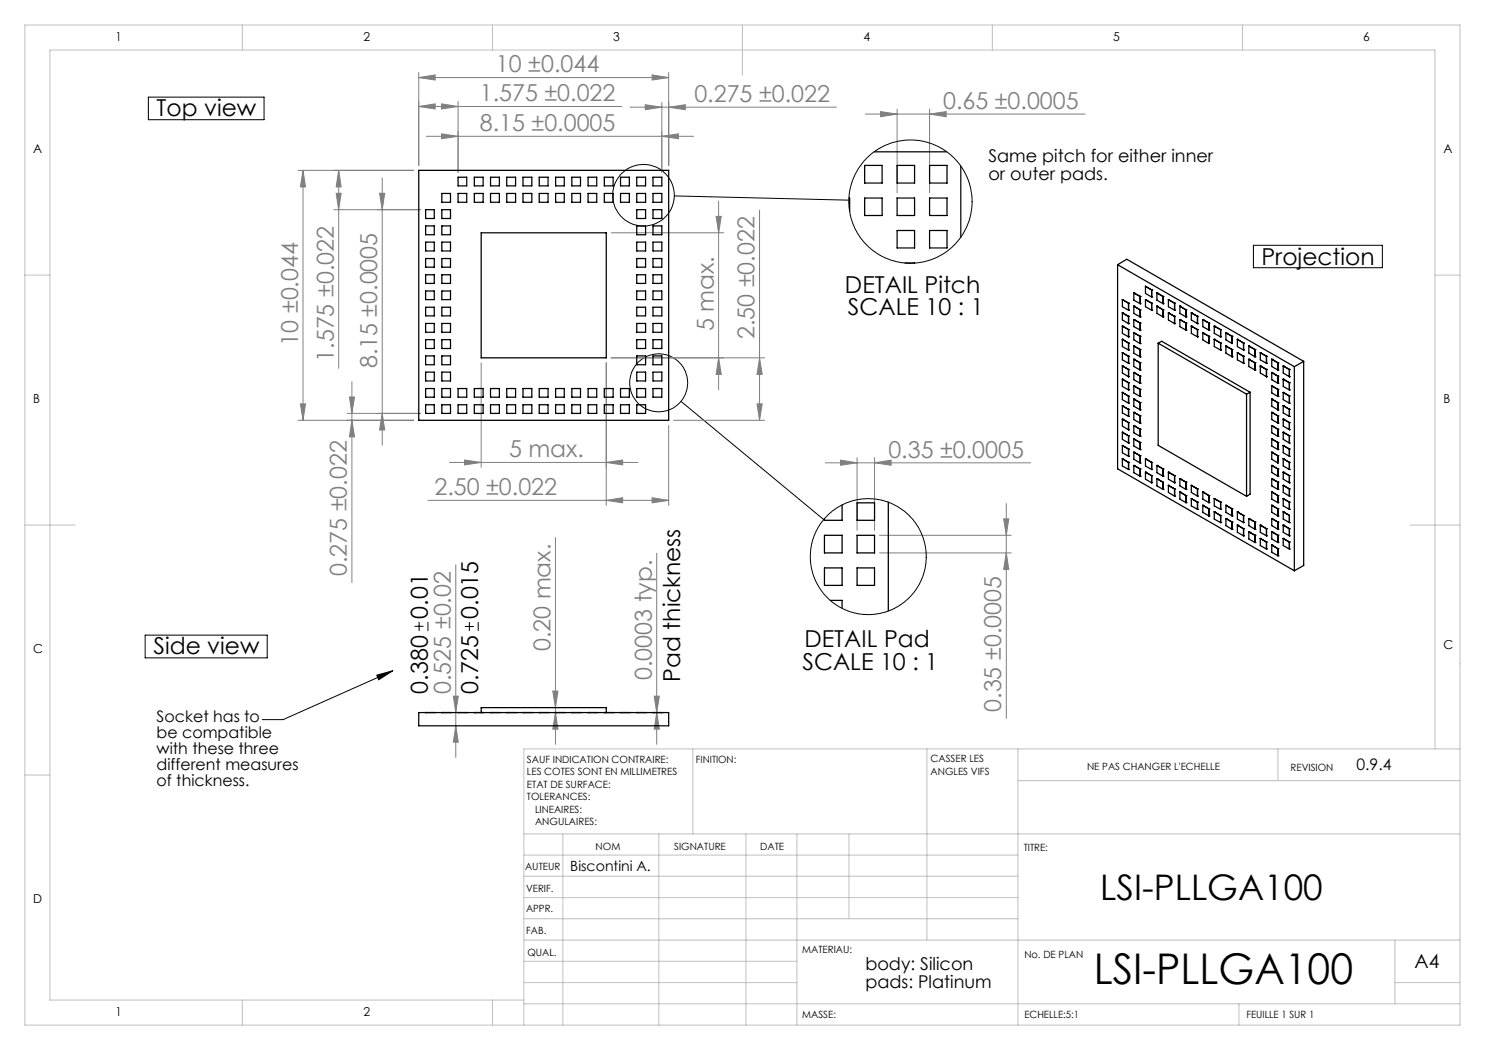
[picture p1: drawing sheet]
<svg xmlns="http://www.w3.org/2000/svg" width="297mm" height="210mm" viewBox="0 0 297 210" stroke-linecap="round" stroke-linejoin="round" font-family="sans-serif">
<g fill="none" stroke="#000" stroke-width=".2">
<path d="M29.7 19.4h23.1v4.5h-23.1zM134.9 39.2l34.9 .8M250.7 49.1h25.8v4.4h-25.8zM136.2 80.3l28.5 23.6M29 127h24.4v4.6h-24.4zM75.4 135l3.2-.8-2.9 1.8zM78.6 134.2l-22 9.7h-4.1M82.9 125.3h1.8M83.8 124.4v1.8M85.6 124.4v1.8M93 125.3h1.8M93.9 124.4v1.8"/>
<path d="M95.6 124.4v1.8"/>
<circle cx="128.7" cy="39.1" r="6.2"/>
<circle cx="131.7" cy="76.6" r="5.8"/>
</g>
<g fill="none" stroke="#808080" stroke-width=".2">
<path d="M83.7 15.5l3.3-.5v1zM83.7 14.5v18.6M83.7 15.5h50M130.4 15l3.3 .5-3.3 .5zM133.7 14.5v18.6M59.6 34.1h23.1M60.6 34.1l.5 3.3h-1zM60.6 34.1v50M67.2 38.7h1l-.5 3.2zM67.7 34.1v39.6M67.7 34.1l.5 3.3h-1zM75.9 38.7h1l-.5 3.2z"/>
<path d="M76.4 35.6v53.4M83.7 21.3l3.3-.5v1zM83.7 21.3h40.7M85.3 27.3h53.4M88.3 26.8l3.3 .5-3.3 .5zM88.3 20.8l3.3 .5-3.3 .5zM91.6 20.3v14.2M126 21.4h41.3M129 20.9l3.4 .5-3.4 .5zM132.4 27.3l3.3-.5v1zM132.4 20.5v14M133.7 21.4l3.4-.5v1z"/>
<path d="M173.1 22.8h43.9M176.1 22.3l3.3 .5-3.3 .5zM179.4 21.8v16.8M185.9 22.8l3.3-.5v1zM185.9 21.8v16.8M66.7 41.9h17.4M122.2 46.6h22.5M143.2 43.3h1.1l-.6 3.3zM143.7 40.2v37.7M151.9 42v42.1M69.9 79.4h1l-.5 3.3zM70.4 76.3v40.2"/>
<path d="M96.2 72.6v20.9M121.2 72.6v28.5M122.2 71.6h30.7M143.7 71.6l.6 3.3h-1.1zM151.9 71.6l.5 3.3h-1zM59.6 84.1h23.1M60.1 80.8h1l-.5 3.3zM69.4 82.7h14.7M70.4 84.1l.5 3.3h-1zM76.4 82.7l.5 3.3h-1zM89.9 92.5h37.7M92.9 92l3.3 .5-3.3 .5z"/>
<path d="M121.2 92.5l3.3-.5v1zM130.4 99.5l3.3 .6-3.3 .5zM133.7 85.1v16M134.7 84.1h18.2M151.4 80.8h1l-.5 3.3zM165.1 92.6h41M168.1 92l3.3 .6-3.3 .5zM171.4 91.5v14.6M174.9 92.6l3.3-.6v1.1zM174.9 91.5v14.6M85.6 100.1h48.1M91.2 113v38.5"/>
<path d="M111.1 107.5v41.4M121.2 100.1l3.3-.6v1.1zM131.3 110.7v38.2M175.9 110.6h26.3M175.9 107.1h26.3M200.7 103.8h1.1l-.5 3.3zM201.3 110.6l.5 3.3h-1.1zM201.3 100.7v43M90.7 139.2h1l-.5 3.3zM110.6 138.2h1l-.5 3.3zM130.8 139.2h1.1l-.6 3.3zM91.2 145.2l.5 3.2h-1z"/>
<path d="M111.1 142.5l.5 3.3h-1zM131.3 142.5l.6 3.3h-1.1zM131.3 142.5h.1"/>
</g>
<g fill="none" stroke="#c0c0c0" stroke-width=".2">
<path d="M5 5h287v200h-287zM48.5 5v5M98.5 5v5M148.5 5v10M198.5 5v5M248.5 5v5M5 55h5M287 55h5M5 105h10M282 105h10M5 155h5M138.6 149.8v17"/>
<path d="M185.4 149.8v38.2M203.6 149.8v55.2M203.6 156.1h88.4M255.6 149.8v6.3M287 149.8v-139.8h-277v190h94.8M292 149.8h-187.2v55.2M104.8 166.8h187.2M104.8 179.5h98.8M104.8 175.3h98.8M104.8 171h98.8M112.6 166.8v38.2M131.8 166.8v38.2"/>
<path d="M149.2 166.8v38.2M159.4 166.8v38.2M169.8 166.8v17M104.8 183.8h98.8M104.8 196.5h54.6M104.8 192.3h54.6M104.8 188h187.2M279 196.5h13M279 188v12.8M48.5 200v5M98.5 200v5M104.8 200.8h187.2"/>
<path d="M247.8 200.8v4.2"/>
</g>
<path d="M75.4 135l3.2-.8-2.9 1.8z" fill="#000"/>
<g fill="#808080">
<path d="M92.9 92l3.3 .5-3.3 .5zM121.2 92.5l3.3-.5v1zM88.3 26.8l3.3 .5-3.3 .5zM132.4 27.3l3.3-.5v1zM168.1 92l3.3 .6-3.3 .5zM174.9 92.6l3.3-.6v1.1zM176.1 22.3l3.3 .5-3.3 .5zM185.9 22.8l3.3-.5v1z"/>
<path d="M83.7 15.5l3.3-.5v1zM130.4 15l3.3 .5-3.3 .5zM121.2 100.1l3.3-.6v1.1zM130.4 99.5l3.3 .6-3.3 .5zM129 20.9l3.4 .5-3.4 .5zM133.7 21.4l3.4-.5v1z"/>
<path d="M131.3 142.5l.6 3.3h-1.1zM130.8 139.2h1.1l-.6 3.3zM143.7 71.6l.6 3.3h-1.1zM143.2 43.3h1.1l-.6 3.3zM201.3 110.6l.5 3.3h-1.1zM200.7 103.8h1.1l-.5 3.3z"/>
<path d="M67.2 38.7h1l-.5 3.2zM67.7 34.1l.5 3.3h-1z"/>
<path d="M90.7 139.2h1l-.5 3.3zM91.2 145.2l.5 3.2h-1zM110.6 138.2h1l-.5 3.3zM111.1 142.5l.5 3.3h-1zM60.6 34.1l.5 3.3h-1zM60.1 80.8h1l-.5 3.3zM151.9 71.6l.5 3.3h-1zM151.4 80.8h1l-.5 3.3zM69.9 79.4h1l-.5 3.3zM70.4 84.1l.5 3.3h-1zM75.9 38.7h1l-.5 3.2zM76.4 82.7l.5 3.3h-1z"/>
<path d="M83.7 21.3l3.3-.5v1zM88.3 20.8l3.3 .5-3.3 .5z"/>
</g>
<g fill="none" stroke="#000" stroke-width=".25">
<path d="M83.7 34.1h50v50h-50zM88.4 38.7h1.7v1.8h-1.7zM91.6 35.4h1.7v1.8h-1.7zM91.6 38.7h1.7v1.8h-1.7zM94.9 35.4h1.7v1.8h-1.7zM94.9 38.7h1.7v1.8h-1.7zM98.1 35.4h1.8v1.8h-1.8zM98.1 38.7h1.8v1.8h-1.8zM101.4 35.4h1.7v1.8h-1.7zM101.4 38.7h1.7v1.8h-1.7zM104.6 35.4h1.8v1.8h-1.8zM104.6 38.7h1.8v1.8h-1.8z"/>
<path d="M107.8 35.4h1.8v1.8h-1.8zM107.8 38.7h1.8v1.8h-1.8zM111.1 35.4h1.8v1.8h-1.8zM111.1 38.7h1.8v1.8h-1.8zM114.4 35.4h1.7v1.8h-1.7zM114.4 38.7h1.7v1.8h-1.7zM117.6 35.4h1.7v1.8h-1.7zM117.6 38.7h1.7v1.8h-1.7zM120.9 35.4h1.7v1.8h-1.7zM120.9 38.7h1.7v1.8h-1.7zM124.1 35.4h1.8v1.8h-1.8zM124.1 38.7h1.8v1.8h-1.8z"/>
<path d="M127.4 35.4h1.7v1.8h-1.7zM127.4 38.7h1.7v1.8h-1.7zM130.6 35.4h1.8v1.8h-1.8zM130.6 38.7h1.8v1.8h-1.8zM169.8 39.6h.1v2.7M172.9 39.6h3.5v3.5h-3.5zM172.9 33.1h3.5v3.5h-3.5zM174.8 30.4h14.5M179.4 33.1h3.5v3.5h-3.5zM179.4 39.6h3.5v3.5h-3.5zM185.9 33.1h3.5v3.5h-3.5zM185.9 39.6h3.5v3.5h-3.5z"/>
<path d="M192.2 33.2v14.2M85.1 41.9h1.8v1.8h-1.8zM85.1 45.2h1.8v1.7h-1.8zM85.1 48.4h1.8v1.8h-1.8zM85.1 51.7h1.8v1.7h-1.8zM85.1 55h1.8v1.7h-1.8zM85.1 58.2h1.8v1.7h-1.8zM88.4 41.9h1.7v1.8h-1.7zM88.4 45.2h1.7v1.7h-1.7zM88.4 48.4h1.7v1.8h-1.7zM88.4 51.7h1.7v1.7h-1.7zM88.4 55h1.7v1.7h-1.7z"/>
<path d="M88.4 58.2h1.7v1.7h-1.7zM96.2 46.6h25v25h-25zM127.4 41.9h1.7v1.8h-1.7zM127.4 45.2h1.7v1.7h-1.7zM127.4 48.4h1.7v1.8h-1.7zM127.4 51.7h1.7v1.7h-1.7zM127.4 55h1.7v1.7h-1.7zM127.4 58.2h1.7v1.7h-1.7zM130.6 41.9h1.8v1.8h-1.8zM130.6 45.2h1.8v1.7h-1.8zM130.6 48.4h1.8v1.8h-1.8zM130.6 51.7h1.8v1.7h-1.8z"/>
<path d="M130.6 55h1.8v1.7h-1.8zM130.6 58.2h1.8v1.7h-1.8zM179.4 46.1h3.5v3.5h-3.5zM181 52.6h1.9M185.9 46.1h3.5v3.5h-3.5zM223.5 52.9l35.4 20.4M223.5 52.9v40.9l35.4 20.4M223.5 52.9l1.9-1.1 35.3 20.5M224.5 59.9h.1M224.5 59.9v1.4l1.2 .7M224.5 59.9l1.2 .7M226.8 58.6h.1"/>
<path d="M226.8 58.6v1.4l1.2 .7M226.8 58.6l1.2 .7M228 59.3h.1M228 59.3v1.4M229.1 59.9h.1M229.1 59.9v1.4l1.2 .7M229.1 59.9l1.2 .7M229.1 57.3l1.2 .7M230.3 59.4h.1M230.3 58h.1M230.3 58v1.4M230.3 58l-1.2-.8v1.5l1.2 .7"/>
<path d="M231.4 58.6h.1M231.4 58.6v1.4l1.2 .7M231.4 58.6l1.2 .7M232.6 59.3h.1M232.6 59.3v1.4M233.7 59.9h.1M233.7 59.9v1.4l1.2 .7M233.7 59.9l1.2 .7M85.1 61.4h1.8v1.8h-1.8zM85.1 64.7h1.8v1.8h-1.8zM85.1 67.9h1.8v1.8h-1.8zM85.1 71.2h1.8v1.7h-1.8z"/>
<path d="M85.1 74.4h1.8v1.8h-1.8zM85.1 77.7h1.8v1.7h-1.8zM88.4 77.7h1.7v1.7h-1.7zM88.4 61.4h1.7v1.8h-1.7zM88.4 64.7h1.7v1.8h-1.7zM88.4 67.9h1.7v1.8h-1.7zM88.4 71.2h1.7v1.7h-1.7zM88.4 74.4h1.7v1.8h-1.7zM91.6 77.7h1.7v1.7h-1.7zM94.9 77.7h1.7v1.7h-1.7zM98.1 77.7h1.8v1.7h-1.8zM101.4 77.7h1.7v1.7h-1.7z"/>
<path d="M104.6 77.7h1.8v1.7h-1.8zM107.8 77.7h1.8v1.7h-1.8zM111.1 77.7h1.8v1.7h-1.8zM114.4 77.7h1.7v1.7h-1.7zM117.6 77.7h1.7v1.7h-1.7zM120.9 77.7h1.7v1.7h-1.7zM124.1 77.7h1.8v1.7h-1.8zM127.4 61.4h1.7v1.8h-1.7zM127.4 64.7h1.7v1.8h-1.7zM127.4 67.9h1.7v1.8h-1.7zM127.4 71.2h1.7v1.7h-1.7zM127.4 74.4h1.7v1.8h-1.7z"/>
<path d="M127.4 77.7h1.7v1.7h-1.7zM130.6 77.7h1.8v1.7h-1.8zM130.6 61.4h1.8v1.8h-1.8zM130.6 64.7h1.8v1.8h-1.8zM130.6 67.9h1.8v1.8h-1.8zM130.6 71.2h1.8v1.7h-1.8zM130.6 74.4h1.8v1.8h-1.8zM224.5 78.5h.1M224.5 75.8h.1M224.5 73.2h.1M224.5 70.5h.1M224.5 67.9h.1"/>
<path d="M224.5 65.2h.1M224.5 62.6h.1M224.5 62.6v1.4l1.2 .7M224.5 65.2v1.5l1.2 .7M224.5 67.9v1.4l1.2 .7M224.5 70.5v1.5l1.2 .7M224.5 73.2v1.4l1.2 .7M224.5 75.8v1.5l1.2 .7M224.5 78.5v1.4l1.2 .7M224.5 78.5l1.2 .7M224.5 75.8l1.2 .7M224.5 73.2l1.2 .7"/>
<path d="M224.5 70.5l1.2 .8M224.5 67.9l1.2 .7M224.5 65.2l1.2 .7M224.5 62.6l1.2 .7M225.7 79.2h.1M225.7 76.5h.1M225.7 78h.1M225.7 73.9h.1M225.7 75.3h.1M225.7 72.7h.1M225.7 71.3h.1M225.7 70h.1"/>
<path d="M225.7 68.6h.1M225.7 65.9h.1M225.7 67.4h.1M225.7 63.3h.1M225.7 64.7h.1M225.7 60.6h.1M225.7 62h.1M225.7 60.6v1.4M225.7 63.3v1.4M225.7 65.9v1.5M225.7 68.6v1.4M225.7 71.3v1.4"/>
<path d="M225.7 73.9v1.4M225.7 76.5v1.5M225.7 79.2v1.4M226.8 79.8h.1M226.8 77.2h.1M226.8 74.5h.1M226.8 71.9h.1M226.8 69.2h.1M226.8 66.6h.1M226.8 63.9h.1M226.8 61.2h.1M226.8 61.2v1.5l1.2 .7"/>
<path d="M226.8 63.9v1.4l1.2 .7M226.8 66.6v1.4l1.2 .7M226.8 69.2v1.5l1.2 .7M226.8 71.9v1.4l1.2 .7M226.8 74.5v1.4l1.2 .8M226.8 77.2v1.4l1.2 .7M226.8 79.8v1.4l1.2 .8M226.8 79.8l1.2 .7M226.8 77.2l1.2 .7M226.8 74.5l1.2 .7M226.8 71.9l1.2 .7M226.8 69.2l1.2 .7"/>
<path d="M226.8 66.6l1.2 .7M226.8 63.9l1.2 .7M226.8 61.2l1.2 .8M228 79.3h.1M228 77.9h.1M228 75.2h.1M228 76.7h.1M228 74h.1M228 72.6h.1M228 69.9h.1M228 71.4h.1M228 67.3h.1"/>
<path d="M228 68.7h.1M228 66h.1M228 64.6h.1M228 63.4h.1M228 62h.1M228 60.7h.1M228 62v1.4M228 64.6v1.4M228 67.3v1.4M228 69.9v1.5M228 72.6v1.4M228 75.2v1.5"/>
<path d="M228 77.9v1.4M230.3 60.6h.1M230.3 62h.1M230.3 60.6v1.4M231.4 61.2h.1M231.4 61.2v1.5l1.2 .7M231.4 61.2l1.2 .8M231.6 68.6l17.7 10.2M231.6 68.6l.7-.3 17.7 10.1M231.6 68.6v20.5l17.7 10.2M232.6 60.7h.1M232.6 63.4h.1"/>
<path d="M232.6 62h.1M232.6 62v1.4M233.7 62.6h.1M233.7 62.6v1.4l1.2 .7M233.7 62.6l1.2 .7M234.9 63.3h.1M234.9 64.7h.1M234.9 62h.1M234.9 60.6h.1M234.9 60.6v1.4M234.9 63.3v1.4M236 63.9h.1"/>
<path d="M236 61.2h.1M236 61.2v1.5l1.2 .7M236 63.9v1.4l1.2 .7M236 63.9l1.2 .7M236 61.2l1.2 .8M237.2 64.6h.1M237.2 66h.1M237.2 62h.1M237.2 63.4h.1M237.2 62v1.4M237.2 64.6v1.4M238.3 65.2h.1"/>
<path d="M238.3 62.6h.1M238.3 62.6v1.4l1.2 .7M238.3 65.2v1.5l1.2 .7M238.3 65.2l1.2 .7M238.3 62.6l1.2 .7M239.5 65.9h.1M239.5 67.4h.1M239.5 64.7h.1M239.5 63.3h.1M239.5 63.3v1.4M239.5 65.9v1.5M240.6 66.6h.1"/>
<path d="M240.6 63.9h.1M240.6 66.6v1.4l1.2 .7v-1.4M240.6 63.9v1.4l1.2 .7M240.6 66.6l1.2 .7M240.6 63.9l1.2 .7M241.8 67.3h.1M241.8 66h.1M241.8 64.6h.1M241.8 64.6v1.4M242.9 67.9h.1M242.9 65.2h.1M242.9 65.2v1.5l1.2 .7"/>
<path d="M242.9 67.9v1.4l1.2 .7M242.9 67.9l1.2 .7M242.9 65.2l1.2 .7M244.1 68.6h.1M244.1 70h.1M244.1 65.9h.1M244.1 67.4h.1M244.1 65.9v1.5M244.1 68.6v1.4M245.2 69.2h.1M245.2 66.6h.1M245.2 66.6v1.4l1.2 .7v-1.4"/>
<path d="M245.2 69.2v1.4l1.2 .8M245.2 69.2l1.2 .7M245.2 66.6l1.2 .7M246.4 71.4h.1M246.4 69.9h.1M246.4 67.3h.1M246.4 69.9v1.5M247.5 67.9h.1M247.5 70.5h.1M247.5 67.9v1.4l1.2 .7M247.5 70.5v1.5l1.2 .7M247.5 70.5l1.2 .8"/>
<path d="M247.5 67.9l1.2 .7M248.7 68.6h.1M248.7 70h.1M248.7 71.3h.1M248.7 72.7h.1M248.7 68.6v1.4M248.7 71.3v1.4M249.3 78.8v20.5M249.8 69.2h.1M249.8 71.9h.1M249.8 69.2v1.4l1.2 .8M249.8 71.9v1.4l1.2 .7"/>
<path d="M249.8 71.9l1.2 .7M249.8 69.2l1.2 .7M250 78.4v20.4l-.7 .5M250 78.4l-.7 .4M251 69.9h.1M251 71.4h.1M251 74h.1M251 72.6h.1M251 69.9v1.5M251 72.6v1.4M252.1 73.2h.1M252.1 70.5h.1"/>
<path d="M252.1 70.5v1.5l1.2 .7M252.1 73.2v1.4l1.2 .7M252.1 73.2l1.2 .7M252.1 70.5l1.2 .8M253.3 73.9h.1M253.3 75.3h.1M253.3 72.7h.1M253.3 71.3h.1M253.3 71.3v1.4M253.3 73.9v1.4M254.4 79.8h.1M254.4 77.2h.1"/>
<path d="M254.4 74.5h.1M254.4 71.9h.1M254.4 71.9v1.4l1.2 .7M254.4 74.5v1.4l1.2 .8M254.4 77.2v1.4l1.2 .7M254.4 79.8v1.4l1.2 .8M254.4 79.8l1.2 .7M254.4 77.2l1.2 .7M254.4 71.9l1.2 .7M254.4 74.5l1.2 .7M255.6 79.3h.1M255.6 77.9h.1"/>
<path d="M255.6 75.2h.1M255.6 76.7h.1M255.6 72.6h.1M255.6 74h.1M255.6 72.6v1.4M255.6 75.2v1.5M255.6 77.9v1.4M256.6 78.5h.1M256.6 75.8h.1M256.6 73.2h.1M256.6 73.2v1.4l1.3 .7M256.6 75.8v1.5l1.3 .7"/>
<path d="M256.6 78.5v1.4l1.3 .7M256.6 78.5l1.3 .7M256.6 75.8l1.3 .7M256.6 73.2l1.3 .7M257.9 79.2h.1M257.9 76.5h.1M257.9 78h.1M257.9 73.9h.1M257.9 75.3h.1M257.9 73.9v1.4M257.9 76.5v1.5M257.9 79.2v1.4"/>
<path d="M258.9 73.3v40.9M260.7 72.3v40.8l-1.8 1.1M260.7 72.3l-1.8 1M85.1 81h1.8v1.7h-1.8zM88.4 81h1.7v1.7h-1.7zM91.6 81h1.7v1.7h-1.7zM94.9 81h1.7v1.7h-1.7zM98.1 81h1.8v1.7h-1.8zM101.4 81h1.7v1.7h-1.7zM104.6 81h1.8v1.7h-1.8zM107.8 81h1.8v1.7h-1.8zM111.1 81h1.8v1.7h-1.8z"/>
<path d="M114.4 81h1.7v1.7h-1.7zM117.6 81h1.7v1.7h-1.7zM120.9 81h1.7v1.7h-1.7zM124.1 81h1.8v1.7h-1.8zM127.4 81h1.7v1.7h-1.7zM224.5 91.7h.1M224.5 89.1h.1M224.5 86.5h.1M224.5 83.8h.1M224.5 81.2h.1M224.5 91.7l1.2 .8M224.5 91.7v1.5l1.2 .7"/>
<path d="M224.5 81.2v1.4l1.2 .7M224.5 83.8v1.4l1.2 .8M224.5 86.5v1.4l1.2 .7M224.5 89.1v1.4l1.2 .8M224.5 89.1l1.2 .7M224.5 86.5l1.2 .7M224.5 83.8l1.2 .7M224.5 81.2l1.2 .7M225.7 93.9h.1M225.7 92.5h.1M225.7 89.8h.1M225.7 91.3h.1"/>
<path d="M225.7 88.6h.1M225.7 87.2h.1M225.7 86h.1M225.7 84.5h.1M225.7 81.9h.1M225.7 83.3h.1M225.7 80.6h.1M225.7 81.9v1.4M225.7 84.5v1.5M225.7 87.2v1.4M225.7 89.8v1.5M225.7 92.5v1.4"/>
<path d="M226.8 90.4h.1M226.8 87.8h.1M226.8 85.1h.1M226.8 82.5h.1M226.8 93.1h.1M226.8 90.4l1.2 .7M226.8 90.4v1.5l1.2 .7M226.8 82.5v1.4l1.2 .7M226.8 85.1v1.5l1.2 .7M226.8 87.8v1.4l1.2 .7M226.8 93.1v1.4l1.2 .7M226.8 87.8l1.2 .7"/>
<path d="M226.8 85.1l1.2 .8M226.8 82.5l1.2 .7M226.8 93.1l1.2 .7M228 91.1h.1M228 92.6h.1M228 89.9h.1M228 88.5h.1M228 85.9h.1M228 87.3h.1M228 83.2h.1M228 84.6h.1M228 80.5h.1"/>
<path d="M228 82h.1M228 93.8h.1M228 95.2h.1M228 80.5v1.5M228 83.2v1.4M228 85.9v1.4M228 88.5v1.4M228 91.1v1.5M228 93.8v1.4M229.1 94.4h.1M229.1 91.7h.1M229.1 94.4v1.4l1.2 .7"/>
<path d="M229.1 94.4l1.2 .7M229.1 91.7v1.5l1.2 .7M229.1 91.7l1.2 .8M230.3 96.5h.1M230.3 95.1h.1M230.3 93.9h.1M230.3 92.5h.1M230.3 92.5v1.4M230.3 95.1v1.4M231.4 95.7h.1M231.4 93.1h.1M231.4 95.7v1.5l1.2 .7"/>
<path d="M231.4 95.7l1.2 .7v1.5M231.4 95.7l1.2 .8M231.4 93.1v1.4l1.2 .7M231.4 93.1l1.2 .7M232.6 97.9h.1M232.6 95.2h.1M232.6 93.8h.1M232.6 93.8v1.4M233.7 97.1h.1M233.7 94.4h.1M233.7 97.1l1.2 .7M233.7 97.1v1.4l1.2 .7"/>
<path d="M233.7 94.4v1.4l1.2 .7M233.7 94.4l1.2 .7M234.9 97.8h.1M234.9 99.2h.1M234.9 96.5h.1M234.9 95.1h.1M234.9 95.1v1.4M234.9 97.8v1.4M236 98.4h.1M236 95.7h.1M236 98.4l1.2 .7M236 98.4v1.4l1.2 .7"/>
<path d="M236 95.7v1.5l1.2 .7M236 95.7l1.2 .7M237.2 99.1h.1M237.2 97.9h.1M237.2 96.4h.1M237.2 96.4v1.5M237.2 99.1v1.4M238.3 99.7h.1M238.3 97.1h.1M238.3 99.7l1.2 .7M238.3 99.7v1.5l1.2 .7M238.3 97.1v1.4l1.2 .7"/>
<path d="M238.3 97.1l1.2 .7M239.5 99.2h.1M239.5 97.8h.1M239.5 97.8v1.4M240.6 98.4h.1M240.6 98.4v1.4l1.2 .7M240.6 98.4l1.2 .7M241.8 99.1h.1M241.8 99.1v1.4M242.9 99.7h.1M242.9 99.7v1.5l1.2 .7M242.9 99.7l1.2 .7"/>
<path d="M254.4 98.4h.1M254.4 95.7h.1M254.4 93.1h.1M254.4 90.4h.1M254.4 87.8h.1M254.4 85.1h.1M254.4 82.5h.1M254.4 90.4v1.5l1.2 .7v-1.5M254.4 82.5v1.4l1.2 .7M254.4 85.1v1.5l1.2 .7M254.4 87.8v1.4l1.2 .7M254.4 93.1v1.4l1.2 .7"/>
<path d="M254.4 95.7v1.5l1.2 .7M254.4 98.4v1.4l1.2 .7M254.4 98.4l1.2 .7M254.4 95.7l1.2 .7M254.4 93.1l1.2 .7M254.4 90.4l1.2 .7M254.4 87.8l1.2 .7M254.4 85.1l1.2 .8M254.4 82.5l1.2 .7M255.6 99.1h.1M255.6 96.4h.1M255.6 97.9h.1"/>
<path d="M255.6 93.8h.1M255.6 95.2h.1M255.6 91.1h.1M255.6 88.5h.1M255.6 89.9h.1M255.6 85.9h.1M255.6 87.3h.1M255.6 83.2h.1M255.6 84.6h.1M255.6 82h.1M255.6 80.5h.1M255.6 80.5v1.5"/>
<path d="M255.6 83.2v1.4M255.6 85.9v1.4M255.6 88.5v1.4M255.6 93.8v1.4M255.6 96.4v1.5M255.6 99.1v1.4M256.6 99.7h.1M256.6 97.1h.1M256.6 94.4h.1M256.6 91.7h.1M256.6 89.1h.1M256.6 86.5h.1"/>
<path d="M256.6 83.8h.1M256.6 81.1h.1M256.6 81.1v1.5l1.3 .7M256.6 83.8v1.4l1.3 .7M256.6 86.5v1.4l1.3 .7M256.6 89.1v1.4l1.3 .8M256.6 91.7v1.5l1.3 .7M256.6 94.4v1.4l1.3 .7M256.6 97.1v1.4l1.3 .7M256.6 99.7v1.5l1.3 .7M256.6 99.7l1.3 .7M256.6 97.1l1.3 .7"/>
<path d="M256.6 94.4l1.3 .7M256.6 91.7l1.3 .8M256.6 89.1l1.3 .7M256.6 86.5l1.3 .7M256.6 83.8l1.3 .7M256.6 81.1l1.3 .8M257.9 99.2h.1M257.9 97.8h.1M257.9 95.1h.1M257.9 96.5h.1M257.9 92.5h.1M257.9 93.9h.1"/>
<path d="M257.9 91.3h.1M257.9 89.8h.1M257.9 87.2h.1M257.9 88.6h.1M257.9 84.5h.1M257.9 85.9h.1M257.9 83.3h.1M257.9 81.9h.1M257.9 80.6h.1M257.9 81.9v1.4M257.9 84.5v1.4M257.9 87.2v1.4"/>
<path d="M257.9 89.8v1.5M257.9 92.5v1.4M257.9 95.1v1.4M257.9 97.8v1.4M164.9 107.1h3.5v3.5h-3.5zM164.9 113.6h3.5v3.5h-3.5zM168.4 101v3.1h-3.5v-.4M171.4 113.6h3.5v3.5h-3.5zM171.4 100.6h3.5v3.5h-3.5zM171.4 107.1h3.5v3.5h-3.5zM177.7 100.4v21.8M237.2 100.5h.1"/>
<path d="M239.5 101.9h.1M239.5 100.4h.1M239.5 100.4v1.5M240.6 101.1h.1M240.6 101.1l1.2 .7M240.6 101.1v1.4l1.2 .7M241.8 103.2h.1M241.8 101.8h.1M241.8 100.5h.1M241.8 101.8v1.4M242.9 102.4h.1M242.9 102.4l1.2 .7"/>
<path d="M242.9 102.4v1.4l1.2 .7M244.1 103.1h.1M244.1 104.5h.1M244.1 101.9h.1M244.1 100.4h.1M244.1 100.4v1.5M244.1 103.1v1.4M245.2 103.7h.1M245.2 101.1h.1M245.2 103.7l1.2 .7M245.2 103.7v1.4l1.2 .8M245.2 101.1v1.4l1.2 .7"/>
<path d="M245.2 101.1l1.2 .7M246.4 104.4h.1M246.4 105.9h.1M246.4 103.2h.1M246.4 101.8h.1M246.4 101.8v1.4M246.4 104.4v1.5M247.5 105h.1M247.5 102.4h.1M247.5 105v1.5l1.2 .7M247.5 105l1.2 .8M247.5 102.4v1.4l1.2 .7"/>
<path d="M247.5 102.4l1.2 .7M248.7 105.8h.1M248.7 107.2h.1M248.7 104.5h.1M248.7 103.1h.1M248.7 103.1v1.4M248.7 105.8v1.4M249.8 106.4h.1M249.8 103.7h.1M249.8 106.4l1.2 .7M249.8 106.4v1.4l1.2 .7M249.8 103.7v1.4l1.2 .8"/>
<path d="M249.8 103.7l1.2 .7M251 108.5h.1M251 107.1h.1M251 104.4h.1M251 105.9h.1M251 104.4v1.5M251 107.1v1.4M252.1 107.7h.1M252.1 105h.1M252.1 107.7l1.2 .7M252.1 107.7v1.4l1.2 .7M252.1 105v1.5l1.2 .7"/>
<path d="M252.1 105l1.2 .8M253.3 108.4h.1M253.3 109.8h.1M253.3 107.2h.1M253.3 105.8h.1M253.3 105.8v1.4M253.3 108.4v1.4M254.4 109h.1M254.4 106.4h.1M254.4 103.7h.1M254.4 101.1h.1M254.4 109v1.4l1.2 .8"/>
<path d="M254.4 109l1.2 .7M254.4 101.1v1.4l1.2 .7M254.4 103.7v1.4l1.2 .8M254.4 106.4v1.4l1.2 .7M254.4 106.4l1.2 .7M254.4 103.7l1.2 .7M254.4 101.1l1.2 .7M255.6 111.2h.1M255.6 109.7h.1M255.6 108.5h.1M255.6 107.1h.1M255.6 104.4h.1"/>
<path d="M255.6 105.9h.1M255.6 103.2h.1M255.6 101.8h.1M255.6 100.5h.1M255.6 101.8v1.4M255.6 104.4v1.5M255.6 107.1v1.4M255.6 109.7v1.5M256.6 107.7h.1M256.6 105h.1M256.6 102.4h.1M256.6 107.7v1.4l1.3 .7"/>
<path d="M256.6 102.4l1.3 .7v1.4M256.6 107.7l1.3 .7M256.6 102.4v1.4l1.3 .7M256.6 105v1.5l1.3 .7M256.6 105l1.3 .8M256.6 102.4l1.3 .7M257.9 109.8h.1M257.9 108.4h.1M257.9 105.8h.1M257.9 107.2h.1M257.9 104.5h.1M257.9 100.4h.1"/>
<path d="M257.9 101.9h.1M257.9 100.4v1.5M257.9 105.8v1.4M257.9 108.4v1.4M166.1 120.1h2.3v1.6M83.7 142.5h50v2.7h-50zM85.1 142.5h.1M86.9 142.5h.1M88.4 142.5h.1M90.1 142.5h.1M91.6 142.5h.1M93.3 142.5h.1"/>
<path d="M94.9 142.5h.1M96.2 142.5v-1h25v1M96.6 142.5h.1M98.1 142.5h.1M99.9 142.5h.1M101.4 142.5h.1M103.1 142.5h.1M104.6 142.5h.1M106.4 142.5h.1M107.8 142.5h.1M109.6 142.5h.1M111.1 142.5h.1"/>
<path d="M112.9 142.5h.1M114.4 142.5h.1M116.1 142.5h.1M117.6 142.5h.1M119.3 142.5h.1M120.9 142.5h.1M122.6 142.5h.1M124.1 142.5h.1M125.9 142.5h.1M127.4 142.5h.1M129.1 142.5h.1M130.6 142.5h.1"/>
<path d="M132.4 142.5h.1"/>
</g>
<g fill="none" stroke="#000" stroke-width=".2">
<circle cx="182.1" cy="40.3" r="12.3"/>
<circle cx="173.6" cy="111.3" r="11.6"/>
</g>
<text font-size="8.5" x="218.8" y="196.7">LSI-PLLGA100</text>
<text font-size="7.1" x="220" y="179.9">LSI-PLLGA100</text>
<g font-size="4.7" fill="#808080">
<text x="99.2" y="14.5">10 ±0.044</text>
<text x="96" y="20.3">1.575 ±0.022</text>
<text x="138.9" y="20.4">0.275 ±0.022</text>
<text x="188.6" y="21.8">0.65 ±0.0005</text>
<text x="96" y="26.2">8.15 ±0.0005</text>
<text x="59.6" y="69.1" transform="rotate(-90 59.6 69.1)">10 ±0.044</text>
<text x="142.7" y="66.3" transform="rotate(-90 142.7 66.3)">5 max.</text>
<text x="150.9" y="67.8" transform="rotate(-90 150.9 67.8)">2.50 ±0.022</text>
<text x="66.7" y="72.4" transform="rotate(-90 66.7 72.4)">1.575 ±0.022</text>
<text x="75.4" y="73.7" transform="rotate(-90 75.4 73.7)">8.15 ±0.0005</text>
<text x="101.8" y="91.5">5 max.</text>
<text x="177.7" y="91.5">0.35 ±0.0005</text>
<text x="86.9" y="99">2.50 ±0.022</text>
<text x="69.4" y="115.2" transform="rotate(-90 69.4 115.2)">0.275 ±0.022</text>
<text x="110.1" y="130.2" transform="rotate(-90 110.1 130.2)">0.20 max.</text>
<text x="130.4" y="136" transform="rotate(-90 130.4 136)">0.0003 typ.</text>
<text x="90.2" y="138.8" transform="rotate(-90 90.2 138.8)">0.525 ±0.02</text>
<text x="200.3" y="142.4" transform="rotate(-90 200.3 142.4)">0.35 ±0.0005</text>
</g>
<g font-size="4.7">
<text x="31.3" y="23.3">Top view</text>
<text x="252.3" y="52.9">Projection</text>
<text x="169" y="58.5">DETAIL Pitch</text>
<text x="169.6" y="63.1">SCALE 10 : 1</text>
<text x="85.6" y="123.7" transform="rotate(-90 85.6 123.7)">0.01</text>
<text x="95.7" y="123.8" transform="rotate(-90 95.7 123.8)">0.015</text>
<text x="30.7" y="130.9">Side view</text>
<text x="160.9" y="129.4">DETAIL Pad</text>
<text x="136" y="136.4" transform="rotate(-90 136 136.4)">Pad thickness</text>
<text x="160.5" y="133.9">SCALE 10 : 1</text>
<text x="85.6" y="138.7" transform="rotate(-90 85.6 138.7)">0.380</text>
<text x="95.7" y="138.7" transform="rotate(-90 95.7 138.7)">0.725</text>
</g>
<text font-size="3.9" x="282.9" y="193.6">A4</text>
<g font-size="3.5">
<text x="197.7" y="32.5">Same pitch for either inner</text>
<text x="197.7" y="36">or outer pads.</text>
<text x="173.1" y="194">body: Silicon</text>
<text x="173.1" y="197.6">pads: Platinum</text>
</g>
<g font-size="3.2">
<text x="31.3" y="144.5">Socket has to</text>
<text x="31.3" y="147.6">be compatible</text>
<text x="31.3" y="150.8">with these three</text>
<text x="31.3" y="154">different measures</text>
<text x="271.3" y="154">0.9.4</text>
<text x="31.3" y="157.2">of thickness.</text>
</g>
<text font-size="2.8" x="114.1" y="174.2">Biscontini A.</text>
<g font-size="2.5">
<text x="23.1" y="8.2">1</text>
<text x="72.7" y="8.2">2</text>
<text x="122.7" y="8.2">3</text>
<text x="172.7" y="8.2">4</text>
<text x="222.7" y="8.2">5</text>
<text x="272.7" y="8.2">6</text>
<text x="6.7" y="30.7">A</text>
<text x="288.7" y="30.7">A</text>
<text x="6.7" y="80.7">B</text>
<text x="288.7" y="80.7">B</text>
<text x="6.7" y="130.7">C</text>
<text x="288.7" y="129.7">C</text>
<text x="6.7" y="180.7">D</text>
<text x="23.1" y="203.2">1</text>
<text x="72.7" y="203.2">2</text>
</g>
<g font-size="2">
<text x="105.4" y="152.6">SAUF INDICATION CONTRAIRE:</text>
<text x="105.4" y="155.1">LES COTES SONT EN MILLIMETRES</text>
<text x="139.2" y="152.6">FINITION:</text>
<text x="186.1" y="152.5">CASSER LES</text>
<text x="186.1" y="155">ANGLES VIFS</text>
<text x="217.4" y="154">NE PAS CHANGER L'ECHELLE</text>
<text x="258.1" y="154.2">REVISION</text>
<text x="105.4" y="157.6">ETAT DE SURFACE:</text>
<text x="105.4" y="160.1">TOLERANCES:</text>
<text x="107" y="162.6">LINEAIRES:</text>
<text x="107" y="165.1">ANGULAIRES:</text>
<text x="119.1" y="170">NOM</text>
<text x="134.8" y="169.9">SIGNATURE</text>
<text x="152" y="169.9">DATE</text>
<text x="204.8" y="170.2">TITRE:</text>
<text x="105" y="174.1">AUTEUR</text>
<text x="105.2" y="178.3">VERIF.</text>
<text x="105.2" y="182.4">APPR.</text>
<text x="105.3" y="186.8">FAB.</text>
<text x="105.5" y="191.1">QUAL.</text>
<text x="160.5" y="190.5">MATERIAU:</text>
<text x="204.9" y="191.6">No. DE PLAN</text>
<text x="160.4" y="203.5">MASSE:</text>
<text x="204.9" y="203.6">ECHELLE:5:1</text>
<text x="249.3" y="203.6">FEUILLE 1 SUR 1</text>
</g>
</svg>
